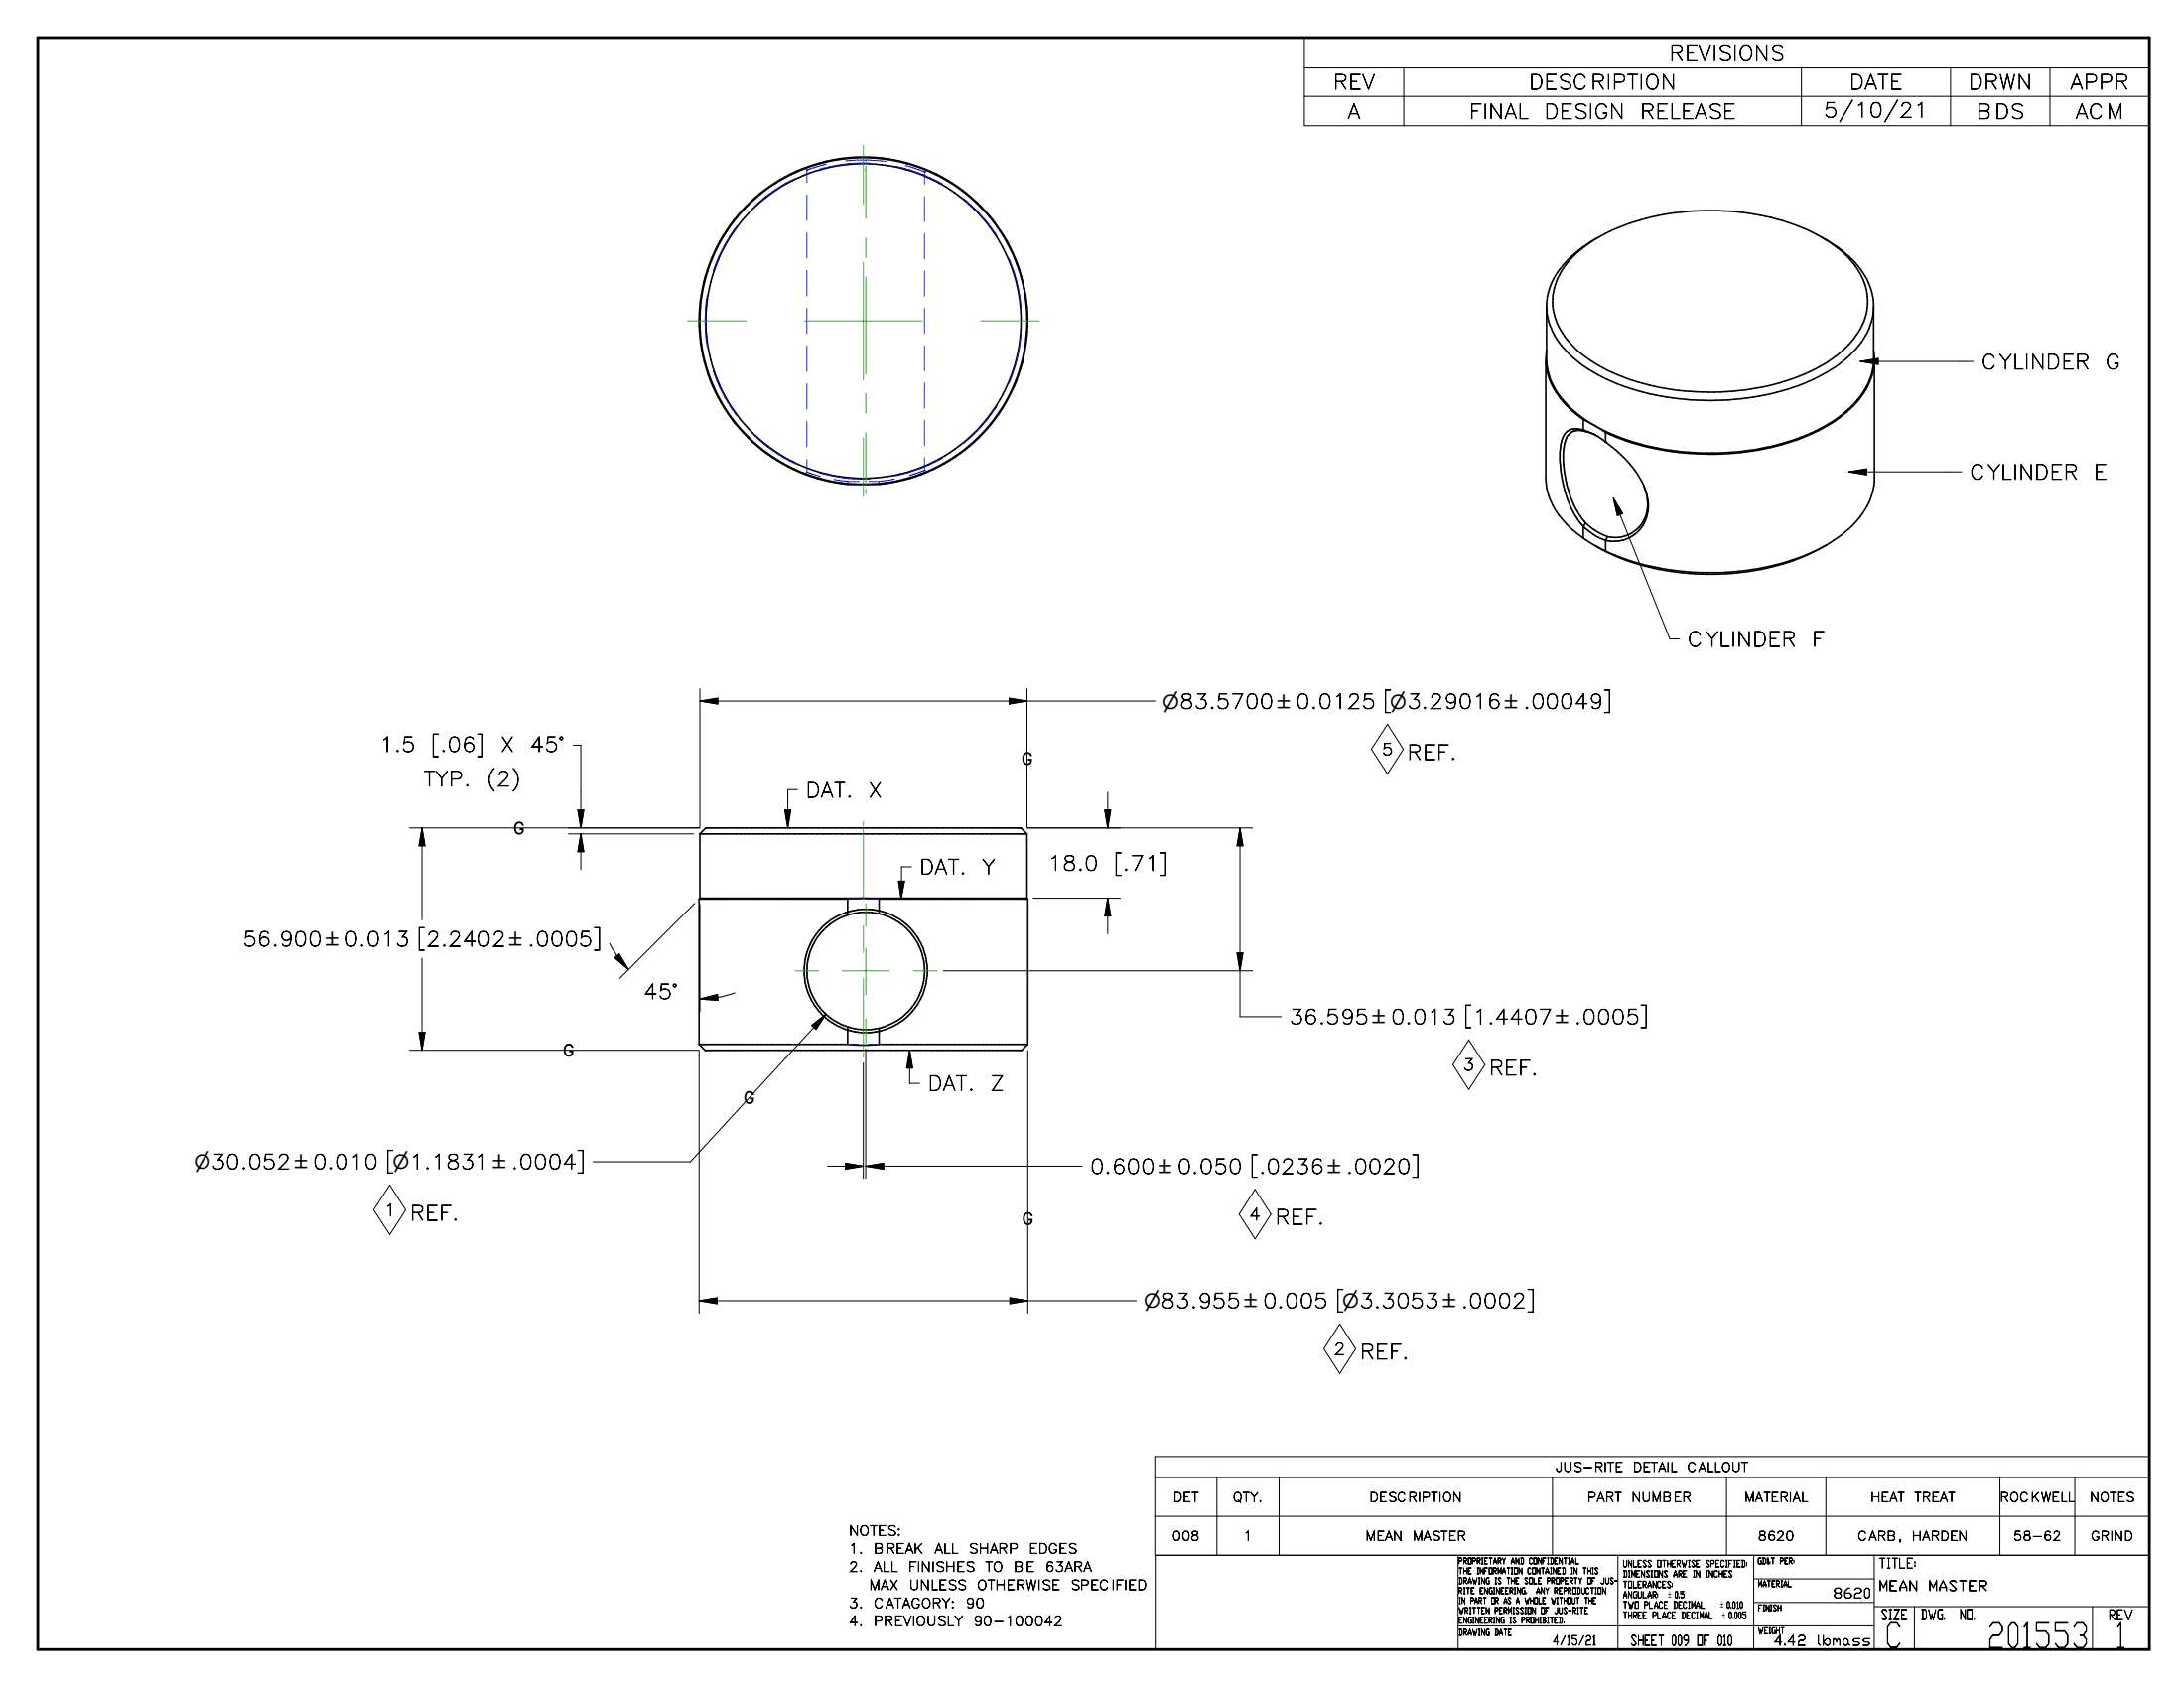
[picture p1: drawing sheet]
<svg xmlns="http://www.w3.org/2000/svg" width="279mm" height="216mm" viewBox="0 0 279 216" stroke-linecap="round" stroke-linejoin="round" font-family="sans-serif">
<g fill="none" stroke="#00f" stroke-width=".13">
<path d="M90.5 37.8a20.9 20.9 0 0 0 0 6.5M94.3 28.9a19.3 19.3 0 0 0-3.1 5.8M101.8 22.8a19.1 19.1 0 0 0-5.4 3.7M102.9 21.5l.1 .1M103.1 21.7h.1M103.2 21.7v1.6M103.2 25v3.2M103.2 29.8v3.2M103.2 34.6v3.2M103.2 39.5v3.2M105.7 21l-2.5 .7M108.2 20.6l2.9-.1 2.2 .2"/>
<path d="M111.3 20.8a20.7 20.7 0 0 0-6.5 .8M114.5 21.3a20.7 20.7 0 0 1 6.1 2.2M115.8 21.2l2.5 .8M118.3 22h.1M118.3 22v1.6M118.3 25.1v3.2M118.3 29.9v3.2M118.3 34.7v3.2M118.3 39.5v3.2M118.4 21.9l-.1 .1M118.6 21.7l-.1 .1M123.3 25.4a20.6 20.6 0 0 1 4.3 4.8"/>
<path d="M129.1 33.1a19 19 0 0 1 1.5 6.3M91.2 47.5a20.5 20.5 0 0 0 3.1 5.7M96.4 55.6a19.1 19.1 0 0 0 5.4 3.7M103.2 44.3v3.2M103.2 49.1v3.2M103.2 53.9v3.2M103.2 58.8v1.6M118.3 44.2v3.2M118.3 49v3.2M118.3 53.8v3.2M118.3 58.5v1.6M120.6 58.6a20.6 20.6 0 0 1-6.1 2.3"/>
<path d="M127.6 51.9a20.5 20.5 0 0 1-4.3 4.8M130.6 42.7a20.3 20.3 0 0 1-1.5 6.3M103 60.5l-.1 .1M103.2 60.4h.1M103.2 60.4h-.1M103.3 60.4l1.7 .5M104.8 60.5a20.8 20.8 0 0 0 6.5 .8M106.7 61.3l1.8 .3M108.5 61.6h1.3M108.5 61.6v.1M108.5 61.8l-.1 .1M109.8 61.6h.1"/>
<path d="M111.1 61.6h1.4M112.5 61.6v.1M112.5 61.8v.1M114.4 61.3l-1.9 .3M118.3 60.1l-1.9 .7M118.3 60.1h.1M118.3 60.1l.1 .1M118.5 60.3l.1 .1M108.4 115h1.4M109.8 116.4l-1.4 .2M109.8 115h.1M111.1 115h.1"/>
<path d="M111.1 116.3l1.4 .2M111.1 115h1.4M108.4 131.7l1.4 .3M108.4 133.6h1.4M109.8 133.6h.1M111.1 133.6h.1M111.1 133.6h1.4M112.5 131.9l-1.4 .2"/>
</g>
<g fill="none" stroke="#000" stroke-width=".2">
<path d="M197.9 39.3a8.9 8.9 0 0 0 3.4 6.5 24.2 24.2 0 0 0 12.8 5.1 33.5 33.5 0 0 0 17.9-2.4 14.3 14.3 0 0 0 6.9-6l.6-1.8 .2-1.4M204.3 30.5a11.6 11.6 0 0 0-5.2 5.5 7.5 7.5 0 0 0 1.8 7.9 19 19 0 0 0 9.4 5.2 31.9 31.9 0 0 0 21.9-1.9 13 13 0 0 0 6.2-6.1 7.5 7.5 0 0 0-1.7-7.9 19.3 19.3 0 0 0-9.4-5.2 32.5 32.5 0 0 0-21.3 1.6 16.2 16.2 0 0 0-7 5.7l-.8 1.7-.2 1-.1 .9v7a8.8 8.8 0 0 0 3.2 6.5 22.3 22.3 0 0 0 9.6 4.6 33.2 33.2 0 0 0 21.6-1.9 14.2 14.2 0 0 0 6.7-6l.5-1.4 .2-1.3v-7.5a9.4 9.4 0 0 0-4.1-6.9l-2-1.4M197.7 46v15.1a9.2 9.2 0 0 0 3.9 7l1 .8M197.9 44.8a8 8 0 0 0 2.1 6.6l1.2 1.2 1.4 1.1M202.6 55h.1M202.6 55a1.9 1.9 0 0 0-2.6 .9l-.2 .5a9.1 9.1 0 0 0-.2 3.3 13.2 13.2 0 0 0 3 7.7M202.6 55l1.2 .5 .5 .3M202.6 55l.2 .2M202.6 53.7v1.3M202.6 53.7l1.4 .7 1.4 .9M202.8 55.2l1.2 .4M202.8 55.2a1.86 1.86 0 0 0-2.6 1.5 9.1 9.1 0 0 0 0 3.8 12.3 12.3 0 0 0 2.6 6.4"/>
<path d="M204.1 55.6l1.3 .9M205.4 56.5h.1M205.4 56.5a14.2 14.2 0 0 1 5 6M205.4 55.3v1.2M239.7 44.8l.1 .9v15.9a9.7 9.7 0 0 1-4.2 6.8 25.6 25.6 0 0 1-12.3 4.6 33 33 0 0 1-17.9-2.5M239.8 46.2a9.2 9.2 0 0 1-4 6.9 24.7 24.7 0 0 1-11.6 4.6 33.6 33.6 0 0 1-18.8-2.4M202.6 67.4h.1M202.6 67.4a8 8 0 0 0 2.8 1.7M202.6 67.4v1.5M202.6 68.9l2.1 1.2 .7 .4M202.8 66.9a8 8 0 0 0 2.9 1.7M202.8 66.9l-.2 .5"/>
<path d="M205.4 69.1h.1M205.4 69.1v1.4M205.7 68.6l-.3 .5M210.3 62.2a4.9 4.9 0 0 1-1.1 6.1 4.3 4.3 0 0 1-3.8 .8M210.4 62.6a4.5 4.5 0 0 1-1.6 5.6 4.3 4.3 0 0 1-3.1 .4M233.6 69.7a29.7 29.7 0 0 1-16.8 3.7 27.2 27.2 0 0 1-12.8-3.7M89.5 115h18.9M89.5 106.7h.1M89.5 114.9h.1M89.5 114.9l-.1 .1v18.6l.8 .7h40.5l.8-.7M89.5 106.7h41.9M89.5 114.9h41.9"/>
<path d="M89.5 106.7v8.2M90.3 105.9h.1M90.3 105.9h40.3l.8 .8v8.2l.1 .1M90.3 105.9l-.8 .8M108.4 116.6h.1M108.4 116.6a7.9 7.9 0 0 0-5.5 7.6 7.9 7.9 0 0 0 5.5 7.5M108.4 116.6l.1 .4M108.4 115v1.6M108.4 115a20.1 20.1 0 0 1 4.1 0M108.5 117a7.5 7.5 0 0 0-5.3 7.2 7.5 7.5 0 0 0 5.3 7.1M112.5 116.5h.1M112.5 116.5a7.9 7.9 0 0 1 6.1 7.7 7.9 7.9 0 0 1-6.1 7.7"/>
<path d="M112.5 116.9a7.5 7.5 0 0 1 5.8 7.3 7.5 7.5 0 0 1-5.8 7.3M112.5 116.9a7.3 7.3 0 0 0-4 .1M112.5 115v1.9M112.5 116.5a7.7 7.7 0 0 0-4.1 .1M112.5 115h19M131.5 115v18.6M89.5 133.6h18.9M108.4 131.7h.1M108.4 131.7a7.7 7.7 0 0 0 4.1 .2M108.4 131.7v1.9M108.4 133.6l1.6 .1 2.5-.1M108.5 131.3a7.8 7.8 0 0 0 4 .2"/>
<path d="M108.5 131.3l-.1 .4M112.5 131.9h.1M112.5 131.5v2.1M112.5 133.6h19"/>
<circle cx="110.4" cy="41" r="20.9"/>
<circle cx="110.4" cy="41.1" r="21"/>
<circle cx="110.5" cy="41.1" r="20.1"/>
</g>
<path d="M4.8 4.8h270.2v206.2h-270.2z" fill="none" stroke="#000" stroke-width=".36"/>
<g fill="none" stroke="#000" stroke-width=".13">
<path d="M166.9 4.8h108.1v11.3h-108.1zM166.9 8.6h108.1M166.9 12.3h108.1M179.6 8.6v7.5M230.5 8.6v7.5M249.5 8.6v7.5M262.3 8.6v7.5M238 46.2h14.4M238 46.2l2.3-.3v.7zM206.4 63.7l7.2 18h1.3M206.4 63.7l1.2 2-.7 .3zM236.5 60.3h14.5"/>
<path d="M236.5 60.3l2.3-.3v.7zM73.3 95.3h1v10.6M89.5 88.1v17.8M89.5 89.7h58.3M89.5 89.7l2.3-.4v.8zM129.1 89.3l2.3 .4-2.3 .4zM131.4 88.1v17.8M177.5 92.6l2 3.2-2 3.2-2.1-3.2zM52.4 105.9h37.1M54 105.9l.4 2.3h-.8zM54 105.9v11.7M72.7 106.7h16"/>
<path d="M73.9 103.6h.8l-.4 2.3zM74.3 106.7v4.5M74.3 106.7l.4 2.2h-.8zM88.9 115.5l-9.6 9.6M89.5 115.7v13.7M100.4 103.6h.8l-.4 2.3zM102 101h-1.2v4.9M115 112.7h.7l-.4 2.3zM116.6 110.9h-1.3v4.1M131.4 105.9h28.8M132.2 114.9h11.1M141.3 103.6h.8l-.4 2.3z"/>
<path d="M141.7 101.3v4.6M141.7 114.9v4.6M141.7 114.9l.4 2.3h-.8zM158.6 105.9v24.1h5.3M158.6 105.9l.4 2.3h-.8zM52.4 134.3h37M53.6 132h.8l-.4 2.3zM54 122.6v11.7M78 120.7a13.7 13.7 0 0 0 2.4 3.3M78.6 122.5l.6-.5 1.2 2zM89.4 134.4v33.6M89.5 127.8l2.3-.6 .1 .8z"/>
<path d="M94 127l-.5 .2a12.1 12.1 0 0 1-4 .6M103.8 131.2l1.9-1.5-1.3 2zM105.7 129.7l-17.4 18.9h-12.4M110.4 136v14.7M110.8 134.2v16.5M116.4 134.3v4.3h1.2M116.4 134.3l.4 2.3h-.8zM120.7 124.2h39.5M131.5 134.4v33.6M158.2 121.9h.8l-.4 2.3zM187.9 133l2.1 3.2-2.1 3.2-2-3.2zM49.9 151.6l2 3.1-2 3.2-2.1-3.2z"/>
<path d="M105.9 149.2h4.5M108.2 148.8l2.2 .4-2.2 .3zM110.8 149.2h27.6M110.8 149.2l2.2-.4v.7zM160.6 152.1l2 3.2-2 3.2-2.1-3.2zM89.4 166.4h56M89.4 166.4l2.3-.4v.7zM129.2 166l2.3 .4-2.3 .3zM171.4 169.3l2 3.2-2 3.2-2-3.2zM147.7 189h127.3M147.7 193.9h127.3M147.8 198.9v12.1h127.2v-24.7h-127.3v12.6h127.3"/>
<path d="M155.7 189v9.9M163.6 189v9.9M186.5 198.9v12.1M198.6 189v9.9M207 198.9v12.1M220.9 189v9.9M224.4 198.9v12.1M233.6 189v9.9M239.8 198.9v12.1M255.8 189v9.9M265.4 189v9.9M186.5 208h53.3"/>
<path d="M224.4 201.9h15.4M224.4 205h15.4M239.8 205.5h35.2M244.9 205.5v5.5M267.7 205.5v5.5"/>
</g>
<g fill="none" stroke="#23a718" stroke-width=".13">
<path d="M110.4 18.6v7.5M110.4 33.6v14.9M110.8 20.2v.5M110.8 21.2v6.8M110.8 30.4v2.5M110.8 35.4v12.5M87.9 41.1h7.5M102.9 41.1h15.1M110.4 56v7.5M110.8 50.3v2.5M110.8 55.3v6.8M125.5 41.1h7.5"/>
<path d="M110.8 62.6v.5M110.4 105.1v.5M110.4 106.1v9M110.4 118.4v3.4M110.8 115.6v2.8M101.7 124.2h3M107.8 124.2h6M110.4 125.2v8.9M110.4 134.6v.6M110.8 121.3v5.9M110.8 130.3v3.1M116.8 124.2h3.1"/>
</g>
<g fill="#000" stroke="#000" stroke-width=".13">
<path d="M236.5 60.3l2.3-.3v.7zM238 46.2l2.3-.3v.7zM206.4 63.7l1.2 2-.7 .3zM89.5 89.7l2.3-.4v.8zM129.1 89.3l2.3 .4-2.3 .4zM54 105.9l.4 2.3h-.8zM73.9 103.6h.8l-.4 2.3zM74.3 106.7l.4 2.2h-.8zM100.4 103.6h.8l-.4 2.3zM115 112.7h.7l-.4 2.3zM141.3 103.6h.8l-.4 2.3zM141.7 114.9l.4 2.3h-.8z"/>
<path d="M158.6 105.9l.4 2.3h-.8zM53.6 132h.8l-.4 2.3zM78.6 122.5l.6-.5 1.2 2zM89.5 127.8l2.3-.6 .1 .8zM103.8 131.2l1.9-1.5-1.3 2zM116.4 134.3l.4 2.3h-.8zM158.2 121.9h.8l-.4 2.3zM108.2 148.8l2.2 .4-2.2 .3zM110.8 149.2l2.2-.4v.7zM89.4 166.4l2.3-.4v.7zM129.2 166l2.3 .4-2.3 .3z"/>
</g>
<g font-size="4.4">
<text x="241.1" y="210.7">C</text>
<text x="254.2" y="210.7">201553</text>
<text x="270.5" y="210.7">1</text>
</g>
<g font-size="2.6">
<text x="170.5" y="11.4">REV</text>
<text x="195.6" y="11.4">DESCRIPTION</text>
<text x="213.5" y="7.7">REVISIONS</text>
<text x="236.6" y="11.4">DATE</text>
<text x="251.8" y="11.4">DRWN</text>
<text x="264.8" y="11.4">APPR</text>
<text x="172.4" y="15.2">A</text>
<text x="187.9" y="15.2">FINAL</text>
<text x="197.5" y="15.2">DESIGN</text>
<text x="209.8" y="15.2">RELEASE</text>
<text x="233.3" y="15">5/10/21</text>
<text x="252.8" y="15.2">BDS</text>
<text x="265.5" y="15.2">ACM</text>
<text x="253.5" y="47.2">CYLINDER</text>
<text x="269.3" y="47.2">G</text>
<text x="252" y="61.3">CYLINDER</text>
<text x="267.8" y="61.3">E</text>
<text x="215.9" y="82.7">CYLINDER</text>
<text x="231.8" y="82.7">F</text>
<text x="48.5" y="96.1">1.5</text>
<text x="54.2" y="100.5">TYP.</text>
<text x="55.1" y="96.1">[.06]</text>
<text x="62.2" y="100.5">(2)</text>
<text x="64" y="96.1">X</text>
<text x="67.8" y="96.1">45°</text>
<text x="103" y="102">DAT.</text>
<text x="111.1" y="102">X</text>
<text x="180" y="97.2">REF.</text>
<text x="117.6" y="111.8">DAT.</text>
<text x="125.6" y="111.8">Y</text>
<text x="134" y="111.3">18.0</text>
<text x="142.5" y="111.3">[.71]</text>
<text x="31" y="121">56.900 `0.013 [2.2402 `.0005]</text>
<text x="82.3" y="127.8">45°</text>
<text x="164.9" y="131">36.595 `0.013 [1.4407 `.0005]</text>
<text x="190.5" y="137.5">REF.</text>
<text x="118.7" y="139.5">DAT.</text>
<text x="126.7" y="139.5">Z</text>
<text x="139.4" y="150.1">0.600 `0.050 [.0236 `.0020]</text>
<text x="52.4" y="156.1">REF.</text>
<text x="163.1" y="156.6">REF.</text>
<text x="174" y="173.8">REF.</text>
</g>
<g font-size="2.5">
<text x="148.8" y="90.6">n83.5700 `0.0125 [n3.29016 `.00049]</text>
<text x="24.8" y="149.5">n30.052 `0.010 [n1.1831 `.0004]</text>
<text x="146.3" y="167.3">n83.955 `0.005 [n3.3053 `.0002]</text>
</g>
<g font-size="2">
<text x="130.6" y="97.8">G</text>
<text x="176.8" y="96.6">5</text>
<text x="65.6" y="106.7">G</text>
<text x="72" y="135.1">G</text>
<text x="187.2" y="136.9">3</text>
<text x="95.1" y="141.1">G</text>
<text x="49.1" y="155.5">1</text>
<text x="130.7" y="156.6">G</text>
<text x="159.8" y="156">4</text>
<text x="170.6" y="173.3">2</text>
</g>
<g font-size="1.8">
<text x="240.3" y="200.6">TITLE:</text>
<text x="240.3" y="203.4">MEAN</text>
<text x="246.7" y="203.4">MASTER</text>
<text x="234.5" y="204.4">8620</text>
<text x="240.6" y="207.1">SIZE</text>
<text x="245.7" y="207.1">DWG.</text>
<text x="250.7" y="207.1">NO.</text>
<text x="269.7" y="207.2">REV</text>
<text x="208.6" y="210.4">SHEET 009 OF 010</text>
<text x="226.9" y="210.4">4.42</text>
<text x="232.4" y="210.4">lbmass</text>
</g>
<g font-size="1.7">
<text x="108.6" y="196.4">NOTES:</text>
<text x="108.6" y="198.7">1.</text>
<text x="108.6" y="201">2.</text>
<text x="111.2" y="203.3">MAX</text>
<text x="111.8" y="198.7">BREAK</text>
<text x="111.8" y="201">ALL</text>
<text x="116.2" y="201">FINISHES</text>
<text x="116.3" y="203.3">UNLESS</text>
<text x="119.5" y="198.7">ALL</text>
<text x="123.9" y="198.7">SHARP</text>
<text x="125" y="203.3">OTHERWISE</text>
<text x="126" y="201">TO</text>
<text x="129.7" y="201">BE</text>
<text x="131.6" y="198.7">EDGES</text>
<text x="133.7" y="201">63ARA</text>
<text x="136.9" y="203.3">SPECIFIED</text>
<text x="108.6" y="205.7">3.</text>
<text x="108.6" y="207.9">4.</text>
<text x="111.8" y="205.7">CATAGORY:</text>
<text x="111.8" y="207.9">PREVIOUSLY</text>
<text x="123.5" y="205.7">90</text>
<text x="124.5" y="207.9">90-100042</text>
</g>
<g font-size="1.6">
<text x="199" y="188.2">JUS-RITE</text>
<text x="208.9" y="188.2">DETAIL</text>
<text x="215.8" y="188.2">CALLOUT</text>
<text x="149.9" y="197">008</text>
<text x="150.1" y="192.1">DET</text>
<text x="157.7" y="192.1">QTY.</text>
<text x="159.1" y="197">1</text>
<text x="174.7" y="197">MEAN</text>
<text x="175.2" y="192.1">DESCRIPTION</text>
<text x="180.7" y="197">MASTER</text>
<text x="203" y="192.1">PART</text>
<text x="208.7" y="192.1">NUMBER</text>
<text x="223.1" y="192.1">MATERIAL</text>
<text x="224.9" y="197">8620</text>
<text x="237.6" y="197">CARB,</text>
<text x="239.3" y="192.1">HEAT</text>
<text x="244.6" y="197">HARDEN</text>
<text x="244.9" y="192.1">TREAT</text>
<text x="255.8" y="192.1">ROCKWELL</text>
<text x="257.6" y="197">58-62</text>
<text x="267.3" y="192.1">NOTES</text>
<text x="267.5" y="197">GRIND</text>
<text x="198.6" y="210.4">4/15/21</text>
</g>
<g font-size="1.1">
<text x="207.6" y="200.4">UNLESS OTHERWISE SPECIFIED:</text>
<text x="207.6" y="201.7">DIMENSIONS ARE IN INCHES</text>
<text x="207.6" y="203.1">TOLERANCES:</text>
<text x="207.6" y="204.4">ANGULAR:</text>
<text x="207.6" y="205.7">TWO PLACE DECIMAL</text>
<text x="207.6" y="207">THREE PLACE DECIMAL</text>
<text x="213.4" y="204.3">` 0.5</text>
<text x="220.1" y="205.7">`0.010</text>
<text x="220.3" y="207">` 0.005</text>
</g>
<g font-size="1">
<text x="186.6" y="200">PROPRIETARY AND CONFIDENTIAL</text>
<text x="186.6" y="201.3">THE INFORMATION CONTAINED IN THIS</text>
<text x="186.6" y="202.6">DRAWING IS THE SOLE PROPERTY OF JUS-</text>
<text x="186.6" y="203.8">RITE ENGINEERING.</text>
<text x="196.5" y="203.8">ANY REPRODUCTION</text>
<text x="224.8" y="200">GD&amp;T PER:</text>
<text x="224.9" y="202.9">MATERIAL</text>
<text x="186.6" y="209.2">DRAWING DATE</text>
<text x="186.6" y="206.4">WRITTEN PERMISSION OF JUS-RITE</text>
<text x="186.6" y="207.6">ENGINEERING IS PROHIBITED.</text>
<text x="186.6" y="205.1">IN PART OR AS A WHOLE WITHOUT THE</text>
<text x="224.9" y="209">WEIGHT</text>
<text x="224.9" y="206">FINISH</text>
</g>
</svg>
